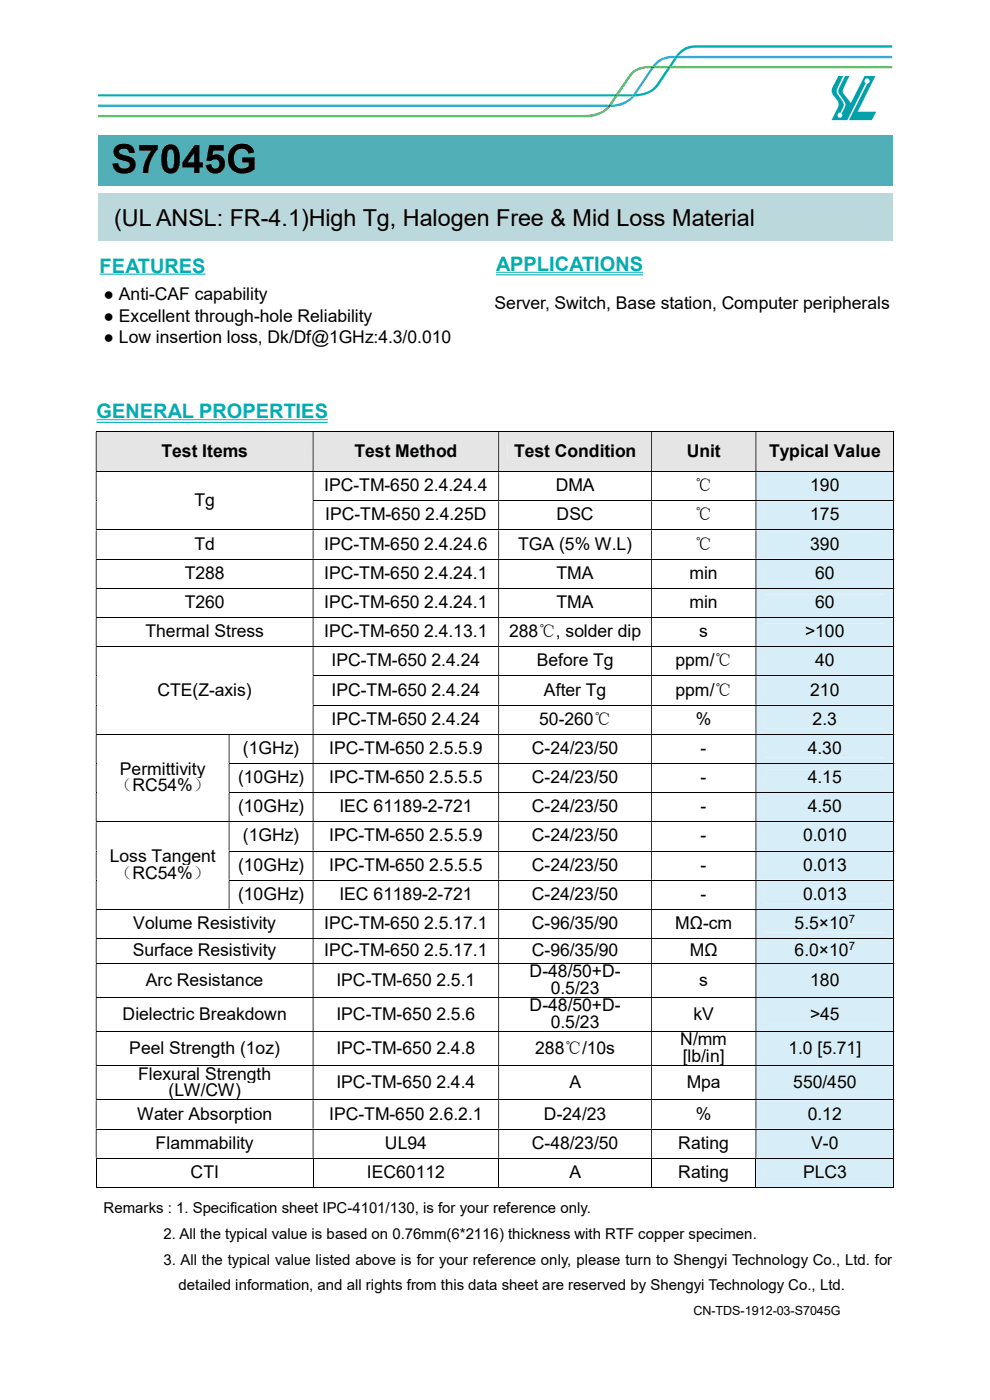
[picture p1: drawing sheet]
<svg xmlns="http://www.w3.org/2000/svg" width="210mm" height="297mm" viewBox="0 0 210 297" stroke-linecap="round" stroke-linejoin="round" font-family="sans-serif">
<path d="M20.8 40.9h168.5v10.1h-168.5z" fill="#bbd9dd"/>
<path d="M20.8 28.7h168.5v10.7h-168.5z" fill="#50afb7"/>
<path d="M20.8 24.4h103.2a5.7 5.7 0 0 0 5.8-3.1l3.4-5a5.2 5.2 0 0 1 5.2-2.2h50.9v.4h-51.9a4.5 4.5 0 0 0-4.2 2.6l-2.5 3.7a7.5 7.5 0 0 1-2.3 2.8 11.6 11.6 0 0 1-6.9 1.3h-100.7z" fill="#5cb531"/>
<path d="M20.8 20v.4h13.1h96.4l.3-.4zM131.2 20l-.3 .4h3.1l.4-.4zM135 19.9l-.4 .5a6.6 6.6 0 0 0 5.1-2.2l2.5-3.7h-.6l-1.9 2.8a5.1 5.1 0 0 1-4.7 2.6zM143 12.4l-1.1 1.7h.6l1.1-1.7zM144.1 11l-.8 .9h.6a4.8 4.8 0 0 1 3.6-1.8h41.8v-.5h-41.7a4.7 4.7 0 0 0-3.5 1.4z" fill="#00b1a9"/>
<path d="M130.6 20l-.3 .4h.6l.3-.4zM141.9 14.1l-.3 .4h.6l.3-.4z" fill="#009f41"/>
<path d="M20.8 22.2v.5h107.5a.59 .59 0 0 0 .9-.5zM129.8 22.2l-.4 .5a6.2 6.2 0 0 0 5.2-2.3h-.6a6.5 6.5 0 0 1-4.2 1.8zM138 14.5l-3.6 5.5 .6-.1 3.6-5.4zM139.1 13.2l-.7 .9h.6a4.6 4.6 0 0 1 4-1.7l.3-.5a5.4 5.4 0 0 0-4.2 1.3zM143.9 11.9l-.3 .5h45.7v-.5z" fill="#2fa8e1"/>
<path d="M129.2 22.2l-.4 .5h.6l.4-.5zM138.4 14.1l-.4 .4h.6l.4-.4z" fill="#00933f"/>
<path d="M134.4 20l-.4 .4a.63 .63 0 0 0 .9-.4zM143.3 11.9l-.3 .5h.6l.3-.5z" fill="#00959f"/>
<path d="M177.8 16.1h1.1l-1.2 2.6a1.71 1.71 0 0 0 .5 2l.6 .8a1.52 1.52 0 0 1-.2 1.9l-.3 .6a.51 .51 0 0 0-.6 .5 .51 .51 0 0 0 .7 .4 .59 .59 0 0 0 .1-.9 2.9 2.9 0 0 0 .7-2.3l-1.2-1.8a1.89 1.89 0 0 1 .3-1.9l1-1.9h.9l-1.3 2.7a1.15 1.15 0 0 0 .4 1.5l1.2 1.5 2.9-5.7h2.3l-3.8 7.6h4l-.9 1.8h-4.9l3.9-7.8a.55 .55 0 0 0 .4-.7 .55 .55 0 0 0-.8-.2 .55 .55 0 0 0 0 .9l-3.9 7.8h-3.3l1.3-2.6a1.63 1.63 0 0 0-.4-2l-.6-.7a1.79 1.79 0 0 1 .1-2.1z" fill="#00a0ab"/>
<g fill="#e5e5e5">
<path d="M20.5 91.6h45.8v8.4h-45.8z"/>
<path d="M22.3 94h42.2v3.6h-42.2z"/>
<path d="M66.5 91.6h39.2v8.4h-39.2z"/>
<path d="M68.3 94h35.6v3.6h-35.6z"/>
<path d="M105.9 91.6h32.2v8.4h-32.2z"/>
<path d="M107.7 94h28.6v3.6h-28.6z"/>
<path d="M138.3 91.6h22v8.4h-22z"/>
<path d="M140.1 94h18.4v3.6h-18.4z"/>
<path d="M160.4 91.6h29.1v8.4h-29.1z"/>
<path d="M162.3 94h25.4v3.6h-25.4z"/>
</g>
<path d="M20.3 91.5h169.2M189.6 91.6v8.4" fill="none" stroke="#000" stroke-width=".21"/>
<path d="M189.5 91.4h.2v.2h-.2zM20.3 91.6h.2v8.4h-.2zM66.3 91.6h.2v8.4h-.2zM105.7 91.6h.2v8.4h-.2zM138.1 91.6h.2v8.4h-.2zM160.3 91.6h.1v8.4h-.1z" fill-rule="evenodd" fill="#000"/>
<g fill="#fff">
<path d="M20.5 100.2h45.8v12.2h-45.8z"/>
<path d="M22.3 104.5h42.2v3.5h-42.2z"/>
<path d="M66.5 100.2h39.2v6h-39.2z"/>
<path d="M68.3 101.4h35.6v3.5h-35.6z"/>
<path d="M105.9 100.2h32.2v6h-32.2z"/>
<path d="M107.7 101.4h28.6v3.5h-28.6z"/>
<path d="M138.3 100.2h22v6h-22z"/>
<path d="M140.1 101.4h18.4v3.5h-18.4z"/>
</g>
<g fill="#d7eef9">
<path d="M160.4 100.2h29.1v6h-29.1z"/>
<path d="M162.3 101.4h25.4v3.5h-25.4z"/>
</g>
<path d="M20.3 100.1h169.2M189.6 100.2v6" fill="none" stroke="#000" stroke-width=".21"/>
<path d="M189.5 100h.2v.2h-.2zM20.3 100.2h.2v6h-.2zM66.3 100.2h.2v6h-.2zM105.7 100.2h.2v6h-.2zM138.1 100.2h.2v6h-.2zM160.3 100.2h.1v6h-.1z" fill-rule="evenodd" fill="#000"/>
<g fill="#fff">
<path d="M66.5 106.3h39.2v6.1h-39.2z"/>
<path d="M68.3 107.6h35.6v3.5h-35.6z"/>
<path d="M105.9 106.3h32.2v6.1h-32.2z"/>
<path d="M107.7 107.6h28.6v3.5h-28.6z"/>
<path d="M138.3 106.3h22v6.1h-22z"/>
<path d="M140.1 107.6h18.4v3.5h-18.4z"/>
</g>
<g fill="#d7eef9">
<path d="M160.4 106.3h29.1v6.1h-29.1z"/>
<path d="M162.3 107.6h25.4v3.5h-25.4z"/>
</g>
<path d="M20.3 106.2h.2v.1h-.2z" fill="#000"/>
<path d="M66.3 106.3h123.2M189.6 106.3v6.1" fill="none" stroke="#000" stroke-width=".21"/>
<path d="M189.5 106.2h.2v.1h-.2zM20.3 106.3h.2v6.1h-.2zM66.3 106.3h.2v6.1h-.2zM105.7 106.3h.2v6.1h-.2zM138.1 106.3h.2v6.1h-.2zM160.3 106.3h.1v6.1h-.1z" fill-rule="evenodd" fill="#000"/>
<g fill="#fff">
<path d="M20.5 112.5h45.8v6h-45.8z"/>
<path d="M22.3 113.8h42.2v3.5h-42.2z"/>
<path d="M66.5 112.5h39.2v6h-39.2z"/>
<path d="M68.3 113.8h35.6v3.5h-35.6z"/>
<path d="M105.9 112.5h32.2v6h-32.2z"/>
<path d="M107.7 113.8h28.6v3.5h-28.6z"/>
<path d="M138.3 112.5h22v6h-22z"/>
<path d="M140.1 113.8h18.4v3.5h-18.4z"/>
</g>
<g fill="#d7eef9">
<path d="M160.4 112.5h29.1v6h-29.1z"/>
<path d="M162.3 113.8h25.4v3.5h-25.4z"/>
</g>
<path d="M20.3 112.4h169.2M189.6 112.5v6" fill="none" stroke="#000" stroke-width=".21"/>
<path d="M189.5 112.4h.2v.1h-.2zM20.3 112.5h.2v6h-.2zM66.3 112.5h.2v6h-.2zM105.7 112.5h.2v6h-.2zM138.1 112.5h.2v6h-.2zM160.3 112.5h.1v6h-.1z" fill-rule="evenodd" fill="#000"/>
<g fill="#fff">
<path d="M20.5 118.7h45.8v6.1h-45.8z"/>
<path d="M22.3 120h42.2v3.5h-42.2z"/>
<path d="M66.5 118.7h39.2v6.1h-39.2z"/>
<path d="M68.3 120h35.6v3.5h-35.6z"/>
<path d="M105.9 118.7h32.2v6.1h-32.2z"/>
<path d="M107.7 120h28.6v3.5h-28.6z"/>
<path d="M138.3 118.7h22v6.1h-22z"/>
<path d="M140.1 120h18.4v3.5h-18.4z"/>
</g>
<g fill="#d7eef9">
<path d="M160.4 118.7h29.1v6.1h-29.1z"/>
<path d="M162.3 120h25.4v3.5h-25.4z"/>
</g>
<path d="M20.3 118.6h169.2M189.6 118.7v6.1" fill="none" stroke="#000" stroke-width=".21"/>
<path d="M189.5 118.5h.2v.2h-.2zM20.3 118.7h.2v6.1h-.2zM66.3 118.7h.2v6.1h-.2zM105.7 118.7h.2v6.1h-.2zM138.1 118.7h.2v6.1h-.2zM160.3 118.7h.1v6.1h-.1z" fill-rule="evenodd" fill="#000"/>
<g fill="#fff">
<path d="M20.5 124.9h45.8v6h-45.8z"/>
<path d="M22.3 126.2h42.2v3.5h-42.2z"/>
<path d="M66.5 124.9h39.2v6h-39.2z"/>
<path d="M68.3 126.2h35.6v3.5h-35.6z"/>
<path d="M105.9 124.9h32.2v6h-32.2z"/>
<path d="M107.7 126.2h28.6v3.5h-28.6z"/>
<path d="M138.3 124.9h22v6h-22z"/>
<path d="M140.1 126.2h18.4v3.5h-18.4z"/>
</g>
<g fill="#d7eef9">
<path d="M160.4 124.9h29.1v6h-29.1z"/>
<path d="M162.3 126.2h25.4v3.5h-25.4z"/>
</g>
<path d="M20.3 124.8h169.2M189.6 124.9v6" fill="none" stroke="#000" stroke-width=".21"/>
<path d="M189.5 124.8h.2v.1h-.2zM20.3 124.9h.2v6h-.2zM66.3 124.9h.2v6h-.2zM105.7 124.9h.2v6h-.2zM138.1 124.9h.2v6h-.2zM160.3 124.9h.1v6h-.1z" fill-rule="evenodd" fill="#000"/>
<g fill="#fff">
<path d="M20.5 131.1h45.8v6h-45.8z"/>
<path d="M22.3 132.3h42.2v3.6h-42.2z"/>
<path d="M66.5 131.1h39.2v6h-39.2z"/>
<path d="M68.3 132.3h35.6v3.6h-35.6z"/>
<path d="M105.9 131.1h32.2v6h-32.2z"/>
<path d="M107.7 132.3h28.6v3.6h-28.6z"/>
<path d="M138.3 131.1h22v6h-22z"/>
<path d="M140.1 132.3h18.4v3.6h-18.4z"/>
</g>
<g fill="#d7eef9">
<path d="M160.4 131.1h29.1v6h-29.1z"/>
<path d="M162.3 132.3h25.4v3.6h-25.4z"/>
</g>
<path d="M20.3 131h169.2M189.6 131.1v6" fill="none" stroke="#000" stroke-width=".21"/>
<path d="M189.5 130.9h.2v.2h-.2zM20.3 131.1h.2v6h-.2zM66.3 131.1h.2v6h-.2zM105.7 131.1h.2v6h-.2zM138.1 131.1h.2v6h-.2zM160.3 131.1h.1v6h-.1z" fill-rule="evenodd" fill="#000"/>
<g fill="#fff">
<path d="M20.5 137.3h45.8v18.4h-45.8z"/>
<path d="M22.3 144.7h42.2v3.6h-42.2z"/>
<path d="M66.5 137.3h39.2v6h-39.2z"/>
<path d="M68.3 138.6h35.6v3.5h-35.6z"/>
<path d="M105.9 137.3h32.2v6h-32.2z"/>
<path d="M107.7 138.6h28.6v3.5h-28.6z"/>
<path d="M138.3 137.3h22v6h-22z"/>
<path d="M140.1 138.6h18.4v3.5h-18.4z"/>
</g>
<g fill="#d7eef9">
<path d="M160.4 137.3h29.1v6h-29.1z"/>
<path d="M162.3 138.6h25.4v3.5h-25.4z"/>
</g>
<path d="M20.3 137.2h169.2M189.6 137.3v6" fill="none" stroke="#000" stroke-width=".21"/>
<path d="M189.5 137.1h.2v.2h-.2zM20.3 137.3h.2v6h-.2zM66.3 137.3h.2v6h-.2zM105.7 137.3h.2v6h-.2zM138.1 137.3h.2v6h-.2zM160.3 137.3h.1v6h-.1z" fill-rule="evenodd" fill="#000"/>
<g fill="#fff">
<path d="M66.5 143.5h39.2v6h-39.2z"/>
<path d="M68.3 144.7h35.6v3.6h-35.6z"/>
<path d="M105.9 143.5h32.2v6h-32.2z"/>
<path d="M107.7 144.7h28.6v3.6h-28.6z"/>
<path d="M138.3 143.5h22v6h-22z"/>
<path d="M140.1 144.7h18.4v3.6h-18.4z"/>
</g>
<g fill="#d7eef9">
<path d="M160.4 143.5h29.1v6h-29.1z"/>
<path d="M162.3 144.7h25.4v3.6h-25.4z"/>
</g>
<path d="M20.3 143.3h.2v.2h-.2z" fill="#000"/>
<path d="M66.3 143.4h123.2M189.6 143.5v6" fill="none" stroke="#000" stroke-width=".21"/>
<path d="M189.5 143.3h.2v.2h-.2zM20.3 143.5h.2v6h-.2zM66.3 143.5h.2v6h-.2zM105.7 143.5h.2v6h-.2zM138.1 143.5h.2v6h-.2zM160.3 143.5h.1v6h-.1z" fill-rule="evenodd" fill="#000"/>
<g fill="#fff">
<path d="M66.5 149.7h39.2v6h-39.2z"/>
<path d="M68.3 150.9h35.6v3.6h-35.6z"/>
<path d="M105.9 149.7h32.2v6h-32.2z"/>
<path d="M107.7 150.9h28.6v3.6h-28.6z"/>
<path d="M138.3 149.7h22v6h-22z"/>
<path d="M140.1 150.9h18.4v3.6h-18.4z"/>
</g>
<g fill="#d7eef9">
<path d="M160.4 149.7h29.1v6h-29.1z"/>
<path d="M162.3 150.9h25.4v3.6h-25.4z"/>
</g>
<path d="M20.3 149.5h.2v.2h-.2z" fill="#000"/>
<path d="M66.3 149.6h123.2M189.6 149.7v6" fill="none" stroke="#000" stroke-width=".21"/>
<path d="M189.5 149.5h.2v.2h-.2zM20.3 149.7h.2v6h-.2zM66.3 149.7h.2v6h-.2zM105.7 149.7h.2v6h-.2zM138.1 149.7h.2v6h-.2zM160.3 149.7h.1v6h-.1z" fill-rule="evenodd" fill="#000"/>
<g fill="#fff">
<path d="M20.5 155.9h28v18.4h-28z"/>
<path d="M22.3 161.5h24.4v3.6h-24.4z"/>
<path d="M22.3 165.1h24.4v3.5h-24.4z"/>
<path d="M48.7 155.9h17.6v6h-17.6z"/>
<path d="M50.5 157.1h14v3.6h-14z"/>
<path d="M66.5 155.9h39.2v6h-39.2z"/>
<path d="M68.3 157.1h35.6v3.6h-35.6z"/>
<path d="M105.9 155.9h32.2v6h-32.2z"/>
<path d="M107.7 157.1h28.6v3.6h-28.6z"/>
<path d="M138.3 155.9h22v6h-22z"/>
<path d="M140.1 157.1h18.4v3.6h-18.4z"/>
</g>
<g fill="#d7eef9">
<path d="M160.4 155.9h29.1v6h-29.1z"/>
<path d="M162.3 157.1h25.4v3.6h-25.4z"/>
</g>
<path d="M20.3 155.8h169.2M189.6 155.9v6" fill="none" stroke="#000" stroke-width=".21"/>
<path d="M189.5 155.7h.2v.2h-.2zM20.3 155.9h.2v6h-.2zM48.5 155.9h.2v6h-.2zM66.3 155.9h.2v6h-.2zM105.7 155.9h.2v6h-.2zM138.1 155.9h.2v6h-.2zM160.3 155.9h.1v6h-.1z" fill-rule="evenodd" fill="#000"/>
<g fill="#fff">
<path d="M48.7 162.1h17.6v6h-17.6z"/>
<path d="M50.5 163.3h14v3.5h-14z"/>
<path d="M66.5 162.1h39.2v6h-39.2z"/>
<path d="M68.3 163.3h35.6v3.5h-35.6z"/>
<path d="M105.9 162.1h32.2v6h-32.2z"/>
<path d="M107.7 163.3h28.6v3.5h-28.6z"/>
<path d="M138.3 162.1h22v6h-22z"/>
<path d="M140.1 163.3h18.4v3.5h-18.4z"/>
</g>
<g fill="#d7eef9">
<path d="M160.4 162.1h29.1v6h-29.1z"/>
<path d="M162.3 163.3h25.4v3.5h-25.4z"/>
</g>
<path d="M20.3 161.9h.2v.2h-.2z" fill="#000"/>
<path d="M48.5 162h141M189.6 162.1v6" fill="none" stroke="#000" stroke-width=".21"/>
<path d="M189.5 161.9h.2v.2h-.2zM20.3 162.1h.2v6h-.2zM48.5 162.1h.2v6h-.2zM66.3 162.1h.2v6h-.2zM105.7 162.1h.2v6h-.2zM138.1 162.1h.2v6h-.2zM160.3 162.1h.1v6h-.1z" fill-rule="evenodd" fill="#000"/>
<g fill="#fff">
<path d="M48.7 168.3h17.6v6h-17.6z"/>
<path d="M50.5 169.5h14v3.5h-14z"/>
<path d="M66.5 168.3h39.2v6h-39.2z"/>
<path d="M68.3 169.5h35.6v3.5h-35.6z"/>
<path d="M105.9 168.3h32.2v6h-32.2z"/>
<path d="M107.7 169.5h28.6v3.5h-28.6z"/>
<path d="M138.3 168.3h22v6h-22z"/>
<path d="M140.1 169.5h18.4v3.5h-18.4z"/>
</g>
<g fill="#d7eef9">
<path d="M160.4 168.3h29.1v6h-29.1z"/>
<path d="M162.3 169.5h25.4v3.5h-25.4z"/>
</g>
<path d="M20.3 168.1h.2v.1h-.2z" fill="#000"/>
<path d="M48.5 168.1h141M189.6 168.2v6.1" fill="none" stroke="#000" stroke-width=".21"/>
<path d="M189.5 168.1h.2v.1h-.2zM20.3 168.2h.2v6.1h-.2zM48.5 168.2h.2v6.1h-.2zM66.3 168.2h.2v6.1h-.2zM105.7 168.2h.2v6.1h-.2zM138.1 168.2h.2v6.1h-.2zM160.3 168.2h.1v6.1h-.1z" fill-rule="evenodd" fill="#000"/>
<g fill="#fff">
<path d="M20.5 174.5h28v18.3h-28z"/>
<path d="M22.3 180.1h24.4v3.5h-24.4z"/>
<path d="M22.3 183.6h24.4v3.6h-24.4z"/>
<path d="M48.7 174.5h17.6v6h-17.6z"/>
<path d="M50.5 175.7h14v3.5h-14z"/>
<path d="M66.5 174.5h39.2v6h-39.2z"/>
<path d="M68.3 175.7h35.6v3.5h-35.6z"/>
<path d="M105.9 174.5h32.2v6h-32.2z"/>
<path d="M107.7 175.7h28.6v3.5h-28.6z"/>
<path d="M138.3 174.5h22v6h-22z"/>
<path d="M140.1 175.7h18.4v3.5h-18.4z"/>
</g>
<g fill="#d7eef9">
<path d="M160.4 174.5h29.1v6h-29.1z"/>
<path d="M162.3 175.7h25.4v3.5h-25.4z"/>
</g>
<path d="M20.3 174.4h169.2M189.6 174.5v6" fill="none" stroke="#000" stroke-width=".21"/>
<path d="M189.5 174.3h.2v.2h-.2zM20.3 174.5h.2v6h-.2zM48.5 174.5h.2v6h-.2zM66.3 174.5h.2v6h-.2zM105.7 174.5h.2v6h-.2zM138.1 174.5h.2v6h-.2zM160.3 174.5h.1v6h-.1z" fill-rule="evenodd" fill="#000"/>
<g fill="#fff">
<path d="M48.7 180.6h17.6v6h-17.6z"/>
<path d="M50.5 181.9h14v3.5h-14z"/>
<path d="M66.5 180.6h39.2v6h-39.2z"/>
<path d="M68.3 181.9h35.6v3.5h-35.6z"/>
<path d="M105.9 180.6h32.2v6h-32.2z"/>
<path d="M107.7 181.9h28.6v3.5h-28.6z"/>
<path d="M138.3 180.6h22v6h-22z"/>
<path d="M140.1 181.9h18.4v3.5h-18.4z"/>
</g>
<g fill="#d7eef9">
<path d="M160.4 180.6h29.1v6h-29.1z"/>
<path d="M162.3 181.9h25.4v3.5h-25.4z"/>
</g>
<path d="M20.3 180.5h.2v.1h-.2z" fill="#000"/>
<path d="M48.5 180.6h141M189.6 180.6v6" fill="none" stroke="#000" stroke-width=".21"/>
<path d="M189.5 180.5h.2v.1h-.2zM20.3 180.6h.2v6h-.2zM48.5 180.6h.2v6h-.2zM66.3 180.6h.2v6h-.2zM105.7 180.6h.2v6h-.2zM138.1 180.6h.2v6h-.2zM160.3 180.6h.1v6h-.1z" fill-rule="evenodd" fill="#000"/>
<g fill="#fff">
<path d="M48.7 186.8h17.6v6h-17.6z"/>
<path d="M50.5 188.1h14v3.5h-14z"/>
<path d="M66.5 186.8h39.2v6h-39.2z"/>
<path d="M68.3 188.1h35.6v3.5h-35.6z"/>
<path d="M105.9 186.8h32.2v6h-32.2z"/>
<path d="M107.7 188.1h28.6v3.5h-28.6z"/>
<path d="M138.3 186.8h22v6h-22z"/>
<path d="M140.1 188.1h18.4v3.5h-18.4z"/>
</g>
<g fill="#d7eef9">
<path d="M160.4 186.8h29.1v6h-29.1z"/>
<path d="M162.3 188.1h25.4v3.5h-25.4z"/>
</g>
<path d="M20.3 186.6h.2v.2h-.2z" fill="#000"/>
<path d="M48.5 186.7h141M189.6 186.8v6" fill="none" stroke="#000" stroke-width=".21"/>
<path d="M189.5 186.6h.2v.2h-.2zM20.3 186.8h.2v6h-.2zM48.5 186.8h.2v6h-.2zM66.3 186.8h.2v6h-.2zM105.7 186.8h.2v6h-.2zM138.1 186.8h.2v6h-.2zM160.3 186.8h.1v6h-.1z" fill-rule="evenodd" fill="#000"/>
<g fill="#fff">
<path d="M20.5 193h45.8v6.1h-45.8z"/>
<path d="M22.3 194.3h42.2v3.5h-42.2z"/>
<path d="M66.5 193h39.2v6.1h-39.2z"/>
<path d="M68.3 194.3h35.6v3.5h-35.6z"/>
<path d="M105.9 193h32.2v6.1h-32.2z"/>
<path d="M107.7 194.3h28.6v3.5h-28.6z"/>
<path d="M138.3 193h22v6.1h-22z"/>
<path d="M140.1 194.3h18.4v3.5h-18.4z"/>
</g>
<g fill="#d7eef9">
<path d="M160.4 193h29.1v6.1h-29.1z"/>
<path d="M162.3 194.3h25.4v3.5h-25.4z"/>
</g>
<path d="M20.3 192.9h169.2M189.6 193v6.1" fill="none" stroke="#000" stroke-width=".21"/>
<path d="M189.5 192.8h.2v.2h-.2zM20.3 193h.2v6.1h-.2zM66.3 193h.2v6.1h-.2zM105.7 193h.2v6.1h-.2zM138.1 193h.2v6.1h-.2zM160.3 193h.1v6.1h-.1z" fill-rule="evenodd" fill="#000"/>
<g fill="#fff">
<path d="M20.5 199.2h45.8v5.1h-45.8z"/>
<path d="M22.3 200h42.2v3.5h-42.2z"/>
<path d="M66.5 199.2h39.2v5.1h-39.2z"/>
<path d="M68.3 200h35.6v3.5h-35.6z"/>
<path d="M105.9 199.2h32.2v5.1h-32.2z"/>
<path d="M107.7 200h28.6v3.5h-28.6z"/>
<path d="M138.3 199.2h22v5.1h-22z"/>
<path d="M140.1 200h18.4v3.5h-18.4z"/>
</g>
<g fill="#d7eef9">
<path d="M160.4 199.2h29.1v5.1h-29.1z"/>
<path d="M162.3 200h25.4v3.5h-25.4z"/>
</g>
<path d="M20.3 199.1h169.2M189.6 199.2v5.1" fill="none" stroke="#000" stroke-width=".21"/>
<path d="M189.5 199.1h.2v.1h-.2zM20.3 199.2h.2v5.1h-.2zM66.3 199.2h.2v5.1h-.2zM105.7 199.2h.2v5.1h-.2zM138.1 199.2h.2v5.1h-.2zM160.3 199.2h.1v5.1h-.1z" fill-rule="evenodd" fill="#000"/>
<g fill="#fff">
<path d="M20.5 204.5h45.8v7h-45.8z"/>
<path d="M22.3 206.2h42.2v3.6h-42.2z"/>
<path d="M66.5 204.5h39.2v7h-39.2z"/>
<path d="M68.3 206.2h35.6v3.6h-35.6z"/>
<path d="M105.9 204.5h32.2v7h-32.2z"/>
<path d="M107.7 204.5h28.6v3.5h-28.6z"/>
<path d="M107.7 208h28.6v3.5h-28.6z"/>
<path d="M138.3 204.5h22v7h-22z"/>
<path d="M140.1 206.2h18.4v3.6h-18.4z"/>
</g>
<g fill="#d7eef9">
<path d="M160.4 204.5h29.1v7h-29.1z"/>
<path d="M162.3 206.2h25.4v3.6h-25.4z"/>
</g>
<path d="M20.3 204.4h169.2M189.6 204.5v7" fill="none" stroke="#000" stroke-width=".21"/>
<path d="M189.5 204.3h.2v.2h-.2zM20.3 204.5h.2v7h-.2zM66.3 204.5h.2v7h-.2zM105.7 204.5h.2v7h-.2zM138.1 204.5h.2v7h-.2zM160.3 204.5h.1v7h-.1z" fill-rule="evenodd" fill="#000"/>
<g fill="#fff">
<path d="M20.5 211.8h45.8v7h-45.8z"/>
<path d="M22.3 213.5h42.2v3.5h-42.2z"/>
<path d="M66.5 211.8h39.2v7h-39.2z"/>
<path d="M68.3 213.5h35.6v3.5h-35.6z"/>
<path d="M105.9 211.8h32.2v7h-32.2z"/>
<path d="M107.7 211.8h28.6v3.5h-28.6z"/>
<path d="M107.7 215.3h28.6v3.5h-28.6z"/>
<path d="M138.3 211.8h22v7h-22z"/>
<path d="M140.1 213.5h18.4v3.5h-18.4z"/>
</g>
<g fill="#d7eef9">
<path d="M160.4 211.8h29.1v7h-29.1z"/>
<path d="M162.3 213.5h25.4v3.5h-25.4z"/>
</g>
<path d="M20.3 211.6h169.2M189.6 211.7v7.1" fill="none" stroke="#000" stroke-width=".21"/>
<path d="M189.5 211.5h.2v.2h-.2zM20.3 211.7h.2v7.1h-.2zM66.3 211.7h.2v7.1h-.2zM105.7 211.7h.2v7.1h-.2zM138.1 211.7h.2v7.1h-.2zM160.3 211.7h.1v7.1h-.1z" fill-rule="evenodd" fill="#000"/>
<g fill="#fff">
<path d="M20.5 218.9h45.8v7.1h-45.8z"/>
<path d="M22.3 220.7h42.2v3.5h-42.2z"/>
<path d="M66.5 218.9h39.2v7.1h-39.2z"/>
<path d="M68.3 220.7h35.6v3.5h-35.6z"/>
<path d="M105.9 218.9h32.2v7.1h-32.2z"/>
<path d="M107.7 220.7h28.6v3.5h-28.6z"/>
<path d="M138.3 218.9h22v7.1h-22z"/>
<path d="M140.1 218.9h18.4v3.6h-18.4z"/>
<path d="M140.1 222.5h18.4v3.5h-18.4z"/>
</g>
<g fill="#d7eef9">
<path d="M160.4 218.9h29.1v7.1h-29.1z"/>
<path d="M162.3 220.7h25.4v3.5h-25.4z"/>
</g>
<path d="M20.3 218.9h169.2M189.6 218.9v7.1" fill="none" stroke="#000" stroke-width=".21"/>
<path d="M189.5 218.8h.2v.1h-.2zM20.3 218.9h.2v7.1h-.2zM66.3 218.9h.2v7.1h-.2zM105.7 218.9h.2v7.1h-.2zM138.1 218.9h.2v7.1h-.2zM160.3 218.9h.1v7.1h-.1z" fill-rule="evenodd" fill="#000"/>
<g fill="#fff">
<path d="M20.5 226.2h45.8v7.1h-45.8z"/>
<path d="M22.3 226.2h42.2v3.5h-42.2z"/>
<path d="M22.3 229.7h42.2v3.6h-42.2z"/>
<path d="M66.5 226.2h39.2v7.1h-39.2z"/>
<path d="M68.3 228h35.6v3.5h-35.6z"/>
<path d="M105.9 226.2h32.2v7.1h-32.2z"/>
<path d="M107.7 228h28.6v3.5h-28.6z"/>
<path d="M138.3 226.2h22v7.1h-22z"/>
<path d="M140.1 228h18.4v3.5h-18.4z"/>
</g>
<g fill="#d7eef9">
<path d="M160.4 226.2h29.1v7.1h-29.1z"/>
<path d="M162.3 228h25.4v3.5h-25.4z"/>
</g>
<path d="M20.3 226.1h169.2M189.6 226.2v7.1" fill="none" stroke="#000" stroke-width=".21"/>
<path d="M189.5 226h.2v.2h-.2zM20.3 226.2h.2v7.1h-.2zM66.3 226.2h.2v7.1h-.2zM105.7 226.2h.2v7.1h-.2zM138.1 226.2h.2v7.1h-.2zM160.3 226.2h.1v7.1h-.1z" fill-rule="evenodd" fill="#000"/>
<g fill="#fff">
<path d="M20.5 233.4h45.8v6h-45.8z"/>
<path d="M22.3 234.7h42.2v3.5h-42.2z"/>
<path d="M66.5 233.4h39.2v6h-39.2z"/>
<path d="M68.3 234.7h35.6v3.5h-35.6z"/>
<path d="M105.9 233.4h32.2v6h-32.2z"/>
<path d="M107.7 234.7h28.6v3.5h-28.6z"/>
<path d="M138.3 233.4h22v6h-22z"/>
<path d="M140.1 234.7h18.4v3.5h-18.4z"/>
</g>
<g fill="#d7eef9">
<path d="M160.4 233.4h29.1v6h-29.1z"/>
<path d="M162.3 234.7h25.4v3.5h-25.4z"/>
</g>
<path d="M20.3 233.3h169.2M189.6 233.4v6" fill="none" stroke="#000" stroke-width=".21"/>
<path d="M189.5 233.3h.2v.1h-.2zM20.3 233.4h.2v6h-.2zM66.3 233.4h.2v6h-.2zM105.7 233.4h.2v6h-.2zM138.1 233.4h.2v6h-.2zM160.3 233.4h.1v6h-.1z" fill-rule="evenodd" fill="#000"/>
<g fill="#fff">
<path d="M20.5 239.6h45.8v6h-45.8z"/>
<path d="M22.3 240.9h42.2v3.5h-42.2z"/>
<path d="M66.5 239.6h39.2v6h-39.2z"/>
<path d="M68.3 240.9h35.6v3.5h-35.6z"/>
<path d="M105.9 239.6h32.2v6h-32.2z"/>
<path d="M107.7 240.9h28.6v3.5h-28.6z"/>
<path d="M138.3 239.6h22v6h-22z"/>
<path d="M140.1 240.9h18.4v3.5h-18.4z"/>
</g>
<g fill="#d7eef9">
<path d="M160.4 239.6h29.1v6h-29.1z"/>
<path d="M162.3 240.9h25.4v3.5h-25.4z"/>
</g>
<path d="M20.3 239.5h169.2M189.6 239.6v6" fill="none" stroke="#000" stroke-width=".21"/>
<path d="M189.5 239.4h.2v.2h-.2zM20.3 239.6h.2v6h-.2zM66.3 239.6h.2v6h-.2zM105.7 239.6h.2v6h-.2zM138.1 239.6h.2v6h-.2zM160.3 239.6h.1v6h-.1z" fill-rule="evenodd" fill="#000"/>
<g fill="#fff">
<path d="M20.5 245.8h45.8v6h-45.8z"/>
<path d="M22.3 247.1h42.2v3.5h-42.2z"/>
<path d="M66.5 245.8h39.2v6h-39.2z"/>
<path d="M68.3 247.1h35.6v3.5h-35.6z"/>
<path d="M105.9 245.8h32.2v6h-32.2z"/>
<path d="M107.7 247.1h28.6v3.5h-28.6z"/>
<path d="M138.3 245.8h22v6h-22z"/>
<path d="M140.1 247.1h18.4v3.5h-18.4z"/>
</g>
<g fill="#d7eef9">
<path d="M160.4 245.8h29.1v6h-29.1z"/>
<path d="M162.3 247.1h25.4v3.5h-25.4z"/>
</g>
<path d="M20.3 245.7h169.2M20.3 251.9h46M20.4 245.8v6.2M66.4 245.8v6.2M66.5 251.9h39.2M105.8 245.8v6.2M105.9 251.9h32.2M138.2 245.8v6.2M138.3 251.9h22M160.4 245.8v6.2M160.4 251.9h29.1M189.6 245.8v6.2" fill="none" stroke="#000" stroke-width=".21"/>
<path d="M189.5 245.6h.2v.2h-.2zM189.5 251.8h.2v.2h-.2z" fill="#000"/>
<g fill="#00adb5">
<path d="M21.1 58h22.5v.3h-22.5zM21.1 58.6h22.5v.2h-22.5z" fill-rule="evenodd"/>
<path d="M105.2 57.7h31.2v.2h-31.2zM105.2 58.2h31.2v.2h-31.2z" fill-rule="evenodd"/>
<path d="M20.5 88.9h49.1v.3h-49.1zM20.5 89.5h49.1v.2h-49.1z" fill-rule="evenodd"/>
</g>
<path d="M19.4 58.7h91.9v24.7h-91.9z" fill="#fff"/>
<text font-size="8.5" x="23.6" y="36.7">S7045G</text>
<text font-size="5" x="24.2" y="47.9">(UL ANSL: FR-4.1)High Tg, Halogen Free &amp; Mid Loss Material</text>
<g font-size="4.2" fill="#00adb5">
<text x="21.1" y="57.9">FEATURES</text>
<text x="105.2" y="57.5">APPLICATIONS</text>
<text x="20.5" y="88.8">GENERAL PROPERTIES</text>
</g>
<g font-size="3.7">
<text x="22" y="63.7">● Anti-CAF capability</text>
<text x="104.9" y="65.6">Server, Switch, Base station, Computer peripherals</text>
<text x="22" y="68.2">● Excellent through-hole Reliability</text>
<text x="22" y="72.8">● Low insertion loss, Dk/Df@1GHz:4.3/0.010</text>
<text x="34.2" y="96.9">Test Items</text>
<text x="75.2" y="96.9">Test Method</text>
<text x="109.1" y="96.9">Test Condition</text>
<text x="145.7" y="96.9">Unit</text>
<text x="163.2" y="96.9">Typical Value</text>
<text x="41.2" y="107.3">Tg</text>
<text x="68.8" y="104.2">IPC-TM-650 2.4.24.4</text>
<text x="117.9" y="104.2">DMA</text>
<text x="147.4" y="104.2">℃</text>
<text x="171.9" y="104.2">190</text>
<text x="69" y="110.4">IPC-TM-650 2.4.25D</text>
<text x="118.1" y="110.4">DSC</text>
<text x="147.4" y="110.4">℃</text>
<text x="171.9" y="110.4">175</text>
<text x="41.2" y="116.6">Td</text>
<text x="68.8" y="116.6">IPC-TM-650 2.4.24.6</text>
<text x="109.9" y="116.6">TGA (5% W.L)</text>
<text x="147.4" y="116.6">℃</text>
<text x="171.9" y="116.6">390</text>
<text x="39.2" y="122.8">T288</text>
<text x="68.8" y="122.8">IPC-TM-650 2.4.24.1</text>
<text x="118.1" y="122.8">TMA</text>
<text x="146.3" y="122.8">min</text>
<text x="172.9" y="122.8">60</text>
<text x="39.2" y="129">T260</text>
<text x="68.8" y="129">IPC-TM-650 2.4.24.1</text>
<text x="118.1" y="129">TMA</text>
<text x="146.3" y="129">min</text>
<text x="172.9" y="129">60</text>
<text x="30.9" y="135.2">Thermal Stress</text>
<text x="68.8" y="135.2">IPC-TM-650 2.4.13.1</text>
<text x="108" y="135.2">288℃, solder dip</text>
<text x="148.3" y="135.2">s</text>
<text x="170.8" y="135.2">&gt;100</text>
<text x="70.4" y="141.4">IPC-TM-650 2.4.24</text>
<text x="113.9" y="141.4">Before Tg</text>
<text x="143.3" y="141.4">ppm/℃</text>
<text x="172.9" y="141.4">40</text>
<text x="33.4" y="147.6">CTE(Z-axis)</text>
<text x="70.4" y="147.6">IPC-TM-650 2.4.24</text>
<text x="115.4" y="147.6">After Tg</text>
<text x="143.3" y="147.6">ppm/℃</text>
<text x="171.9" y="147.6">210</text>
<text x="70.4" y="153.8">IPC-TM-650 2.4.24</text>
<text x="114.4" y="153.8">50-260℃</text>
<text x="147.6" y="153.8">%</text>
<text x="172.4" y="153.8">2.3</text>
<text x="51.5" y="159.9">(1GHz)</text>
<text x="69.8" y="159.9">IPC-TM-650 2.5.5.9</text>
<text x="112.8" y="159.9">C-24/23/50</text>
<text x="148.6" y="159.9">-</text>
<text x="171.4" y="159.9">4.30</text>
<text x="24.4" y="167.9">（RC54%）</text>
<text x="25.4" y="164.4">Permittivity</text>
<text x="50.5" y="166.2">(10GHz)</text>
<text x="69.8" y="166.2">IPC-TM-650 2.5.5.5</text>
<text x="112.8" y="166.2">C-24/23/50</text>
<text x="148.6" y="166.2">-</text>
<text x="171.4" y="166.2">4.15</text>
<text x="50.5" y="172.3">(10GHz)</text>
<text x="72" y="172.3">IEC 61189-2-721</text>
<text x="112.8" y="172.3">C-24/23/50</text>
<text x="148.6" y="172.3">-</text>
<text x="171.4" y="172.3">4.50</text>
<text x="51.5" y="178.5">(1GHz)</text>
<text x="69.8" y="178.5">IPC-TM-650 2.5.5.9</text>
<text x="112.8" y="178.5">C-24/23/50</text>
<text x="148.6" y="178.5">-</text>
<text x="170.3" y="178.5">0.010</text>
<text x="23.3" y="183">Loss Tangent</text>
<text x="50.5" y="184.7">(10GHz)</text>
<text x="69.8" y="184.7">IPC-TM-650 2.5.5.5</text>
<text x="112.8" y="184.7">C-24/23/50</text>
<text x="148.6" y="184.7">-</text>
<text x="170.3" y="184.7">0.013</text>
<text x="24.4" y="186.5">（RC54%）</text>
<text x="50.5" y="190.9">(10GHz)</text>
<text x="72" y="190.9">IEC 61189-2-721</text>
<text x="112.8" y="190.9">C-24/23/50</text>
<text x="148.6" y="190.9">-</text>
<text x="170.3" y="190.9">0.013</text>
<text x="28.3" y="197.1">Volume Resistivity</text>
<text x="68.8" y="197.1">IPC-TM-650 2.5.17.1</text>
<text x="112.8" y="197.1">C-96/35/90</text>
<text x="143.3" y="197.1">MΩ-cm</text>
<text x="168.6" y="197.1">5.5×10</text>
<text x="28.2" y="202.9">Surface Resistivity</text>
<text x="68.8" y="202.9">IPC-TM-650 2.5.17.1</text>
<text x="112.8" y="202.9">C-96/35/90</text>
<text x="146.3" y="202.9">MΩ</text>
<text x="168.6" y="202.9">6.0×10</text>
<text x="30.9" y="209.1">Arc Resistance</text>
<text x="71.4" y="209.1">IPC-TM-650 2.5.1</text>
<text x="112.4" y="207.3">D-48/50+D-</text>
<text x="148.3" y="209.1">s</text>
<text x="171.9" y="209.1">180</text>
<text x="112.4" y="214.6">D-48/50+D-</text>
<text x="116.8" y="210.9">0.5/23</text>
<text x="26" y="216.3">Dielectric Breakdown</text>
<text x="71.4" y="216.3">IPC-TM-650 2.5.6</text>
<text x="116.8" y="218.1">0.5/23</text>
<text x="144.3" y="221.8">N/mm</text>
<text x="147.1" y="216.3">kV</text>
<text x="171.8" y="216.3">&gt;45</text>
<text x="27.4" y="223.6">Peel Strength (1oz)</text>
<text x="71.4" y="223.6">IPC-TM-650 2.4.8</text>
<text x="113.5" y="223.6">288℃/10s</text>
<text x="144.8" y="225.3">[lb/in]</text>
<text x="167.3" y="223.6">1.0 [5.71]</text>
<text x="29.3" y="229">Flexural Strength</text>
<text x="35.8" y="232.6">(LW/CW)</text>
<text x="71.4" y="230.8">IPC-TM-650 2.4.4</text>
<text x="120.8" y="230.8">A</text>
<text x="145.7" y="230.8">Mpa</text>
<text x="168.3" y="230.8">550/450</text>
<text x="29.1" y="237.5">Water Absorption</text>
<text x="69.8" y="237.5">IPC-TM-650 2.6.2.1</text>
<text x="115.4" y="237.5">D-24/23</text>
<text x="147.6" y="237.5">%</text>
<text x="171.4" y="237.5">0.12</text>
<text x="33" y="243.7">Flammability</text>
<text x="81.7" y="243.7">UL94</text>
<text x="112.8" y="243.7">C-48/23/50</text>
<text x="143.9" y="243.7">Rating</text>
<text x="172.1" y="243.7">V-0</text>
<text x="40.4" y="249.9">CTI</text>
<text x="77.9" y="249.9">IEC60112</text>
<text x="120.8" y="249.9">A</text>
<text x="143.9" y="249.9">Rating</text>
<text x="170.3" y="249.9">PLC3</text>
</g>
<g font-size="3.2">
<text x="22" y="257.3">Remarks : 1. Specification sheet IPC-4101/130, is for your reference only.</text>
<text x="34.7" y="262.8">2. All the typical value is based on 0.76mm(6*2116) thickness with RTF copper specimen.</text>
<text x="34.7" y="268.3">3. All the typical value listed above is for your reference only, please turn to Shengyi Technology Co., Ltd. for</text>
<text x="37.9" y="273.8">detailed information, and all rights from this data sheet are reserved by Shengyi Technology Co., Ltd.</text>
</g>
<text font-size="2.7" x="147.1" y="278.9">CN-TDS-1912-03-S7045G</text>
<g font-size="2.5">
<text x="180" y="195.9">7</text>
<text x="180" y="201.6">7</text>
</g>
</svg>
